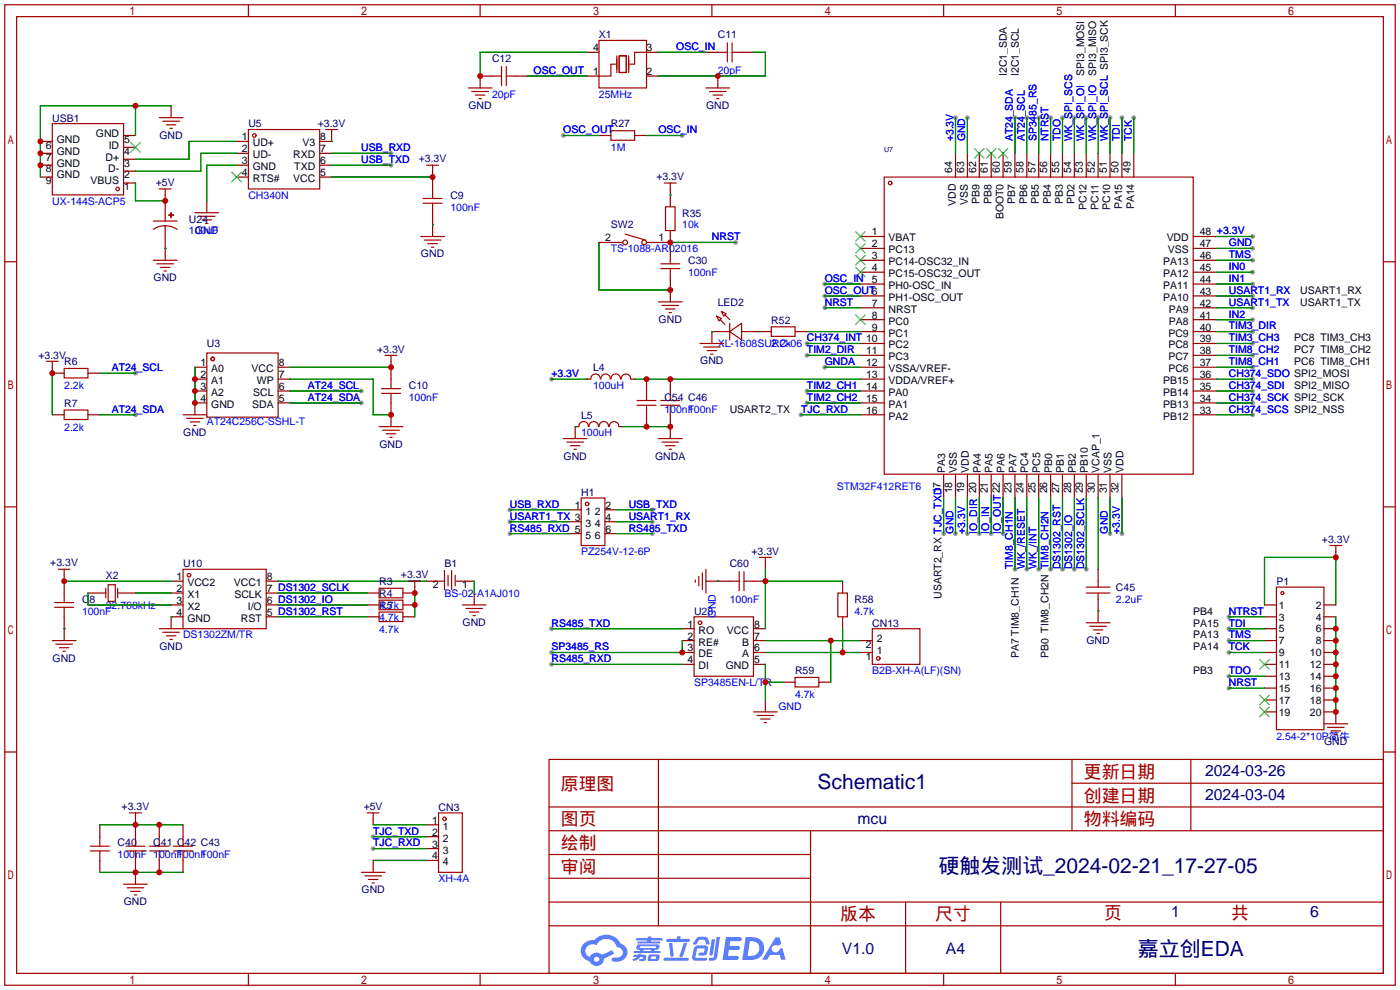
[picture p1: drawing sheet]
<svg xmlns="http://www.w3.org/2000/svg" width="299mm" height="212mm" viewBox="0 0 299 212" stroke-linecap="round" stroke-linejoin="round" font-family="sans-serif">
<g fill="#999">
<circle cx="83.6" cy="32.8" r=".51"/>
<circle cx="83.6" cy="35.3" r=".51"/>
<circle cx="77.2" cy="83.6" r=".51"/>
<circle cx="77.2" cy="86.1" r=".51"/>
<circle cx="29" cy="79.8" r=".51"/>
<circle cx="29" cy="88.6" r=".51"/>
<circle cx="120.4" cy="29" r=".51"/>
<circle cx="145.8" cy="29" r=".51"/>
<circle cx="176.3" cy="60.7" r=".51"/>
<circle cx="176.3" cy="63.2" r=".51"/>
<circle cx="157.2" cy="51.8" r=".51"/>
<circle cx="176.3" cy="65.8" r=".51"/>
<circle cx="267.7" cy="63.2" r=".51"/>
<circle cx="267.7" cy="65.8" r=".51"/>
<circle cx="219.5" cy="25.1" r=".51"/>
<circle cx="216.9" cy="25.1" r=".51"/>
<circle cx="79.8" cy="178.8" r=".51"/>
<circle cx="79.8" cy="181.4" r=".51"/>
<circle cx="211.8" cy="114" r=".51"/>
<circle cx="214.4" cy="114" r=".51"/>
<circle cx="209.3" cy="114" r=".51"/>
<circle cx="171.2" cy="88.6" r=".51"/>
<circle cx="201.7" cy="114" r=".51"/>
<circle cx="267.7" cy="81" r=".51"/>
<circle cx="267.7" cy="83.6" r=".51"/>
<circle cx="267.7" cy="86.1" r=".51"/>
<circle cx="267.7" cy="88.6" r=".51"/>
<circle cx="267.7" cy="78.5" r=".51"/>
<circle cx="239.8" cy="25.1" r=".51"/>
<circle cx="224.5" cy="25.1" r=".51"/>
<circle cx="227.1" cy="25.1" r=".51"/>
<circle cx="262.6" cy="131.8" r=".51"/>
<circle cx="262.6" cy="134.4" r=".51"/>
<circle cx="262.6" cy="136.9" r=".51"/>
<circle cx="262.6" cy="139.4" r=".51"/>
<circle cx="262.6" cy="144.5" r=".51"/>
<circle cx="262.6" cy="147.1" r=".51"/>
<circle cx="267.7" cy="55.6" r=".51"/>
<circle cx="242.3" cy="25.1" r=".51"/>
<circle cx="237.2" cy="25.1" r=".51"/>
<circle cx="234.7" cy="25.1" r=".51"/>
<circle cx="232.2" cy="25.1" r=".51"/>
<circle cx="229.6" cy="25.1" r=".51"/>
<circle cx="232.2" cy="121.7" r=".51"/>
<circle cx="229.6" cy="121.7" r=".51"/>
<circle cx="227.1" cy="121.7" r=".51"/>
<circle cx="222" cy="121.7" r=".51"/>
<circle cx="224.5" cy="121.7" r=".51"/>
<circle cx="176.3" cy="78.5" r=".51"/>
<circle cx="206.8" cy="114" r=".51"/>
<circle cx="204.2" cy="114" r=".51"/>
<circle cx="239.8" cy="114" r=".51"/>
<circle cx="237.2" cy="114" r=".51"/>
<circle cx="267.7" cy="50.5" r=".51"/>
<circle cx="267.7" cy="53.1" r=".51"/>
<circle cx="204.2" cy="25.1" r=".51"/>
<circle cx="206.8" cy="25.1" r=".51"/>
<circle cx="117.9" cy="81" r=".51"/>
<circle cx="172.5" cy="83.6" r=".51"/>
<circle cx="172.5" cy="86.1" r=".51"/>
<circle cx="216.9" cy="121.7" r=".51"/>
<circle cx="172.5" cy="75.9" r=".51"/>
<circle cx="267.7" cy="75.9" r=".51"/>
<circle cx="219.5" cy="121.7" r=".51"/>
<circle cx="267.7" cy="73.4" r=".51"/>
<circle cx="172.5" cy="73.4" r=".51"/>
<circle cx="267.7" cy="70.9" r=".51"/>
<circle cx="267.7" cy="58.2" r=".51"/>
<circle cx="267.7" cy="60.7" r=".51"/>
<circle cx="267.7" cy="68.3" r=".51"/>
<circle cx="117.9" cy="139.4" r=".51"/>
<circle cx="117.9" cy="134.4" r=".51"/>
<circle cx="117.9" cy="142" r=".51"/>
<circle cx="139.4" cy="109" r=".51"/>
<circle cx="139.4" cy="114" r=".51"/>
<circle cx="109" cy="114" r=".51"/>
<circle cx="109" cy="109" r=".51"/>
<circle cx="139.4" cy="111.5" r=".51"/>
<circle cx="109" cy="111.5" r=".51"/>
<circle cx="222" cy="25.1" r=".51"/>
</g>
<g fill="none" stroke="#a10000" stroke-width=".25">
<path d="M1 1h297.2v209.6h-297.2zM3.6 3.6h292.1v204.4h-292.1zM53.1 1v2.6M102.6 1v2.6M152.1 1v2.6M201.7 1v2.6M251.2 1v2.6M1 55.9h2.6M295.7 55.9h2.5M1 108.3h2.6M295.7 108.3h2.5M1 160.7h2.6"/>
<path d="M117.3 162.3h178.4v45.7h-178.4zM117.3 177.5h178.4M117.3 172.5h178.4M140.7 162.3v35.6M173.2 177.5v30.5M229.1 162.3v15.2M229.1 167.4h66.6M254.5 162.3v15.2M295.7 160.7h2.5M117.3 182.6h55.9M117.3 197.9h178.4M117.3 192.8h178.4"/>
<path d="M117.3 187.7h55.9M193.5 192.8v15.2M213.9 192.8v15.2M53.1 208v2.6M102.6 208v2.6M152.1 208v2.6M201.7 208v2.6M251.2 208v2.6"/>
</g>
<g fill="#5487ff">
<path d="M155.2 200.3h2.6a.48 .48 0 0 1 .7 .4 .48 .48 0 0 1-.6 .4h-1.8l-.2 1.1h1.9a.43 .43 0 0 1 .4 .4 .43 .43 0 0 1-.5 .4h-1.9l-.2 1.3h1.7a.45 .45 0 0 1 .5 .2 .45 .45 0 0 1-.1 .6h-3.3z"/>
<path d="M165.7 200.3h.9l.4 1.5-.8 .3a.84 .84 0 0 0-1.2 .3 .84 .84 0 0 0 .4 1.1 .84 .84 0 0 0 1.1-.4l.1-.2 .6-.3 .7 2.5h-1l-.2-1h-2.1l-.6 1h-1.1z"/>
<path d="M152.1 200.8h.7l-.5 3.1a.36 .36 0 0 1-.3 .3 .36 .36 0 0 1-.4-.3z"/>
<path d="M153.2 200.2h.7l-.6 4.3a1.13 1.13 0 0 1-1.8 .6l.2-.4h.7l.2-.2z"/>
<path d="M148.9 200.6l.6-.4h1a.77 .77 0 0 1 .9 .5l.3 1-.2 .2h-.5l-.3-.9-.2-.2-1 .1-.7 1-.6-.1-.1-.2z"/>
<path d="M148.4 202.4l.6-.3h1.7a.81 .81 0 0 1 .7 .5 .81 .81 0 0 1-.2 .8 .81 .81 0 0 1-.9 .8h-.7a.32 .32 0 0 1-.3-.3 .32 .32 0 0 1 .4-.3h.7l.2-.9-1.6 .1-.4 1.8 2.2 .1a.32 .32 0 0 1 .3 .4 .32 .32 0 0 1-.4 .2h-2.2l-.5-.3-.1-.5z"/>
<path d="M141.9 204.7h5a.33 .33 0 0 1 .3 .3 .33 .33 0 0 1-.3 .3h-4.9l-.2-.1z"/>
<path d="M146.1 201.5h.8l-.7 2a.98 .98 0 0 1-.7 1.1l-.3-.3z"/>
<path d="M143 201.6h.7l.3 2.5a.34 .34 0 0 1-.3 .4 .34 .34 0 0 1-.4-.3z"/>
<path d="M142.5 200.7h2.1l.3-.6h.6l-.1 .6h1.7a.32 .32 0 0 1 .4 .3 .32 .32 0 0 1-.4 .3h-4.5l-.2-.2z"/>
<path d="M135.5 204.1h.9l.1-.3h.6v.3h.8a.82 .82 0 0 1-.5 1.3h-.8v-.4l.7-.1 .1-.3a.68 .68 0 0 0-1 .4l-1.1 .4-.1-.4 .9-.5h-.7z"/>
<path d="M136 200.5h2.4l.1-.3h.7v.3h2.2l.2 .3-.2 .2h-2.3v.2h1.8l.2 .3-.2 .1h-4.5l-.1-.4h2l.1-.2h-2.3l-.1-.2z"/>
<path d="M159.4 200.3l-.8 4.9h1.7a2.5 2.5 0 0 0 3-2.5 2.5 2.5 0 0 0-3.1-2.4zM160.3 201.1a1.61 1.61 0 0 1 2 1.5 1.61 1.61 0 0 1-1.8 1.7h-.7z"/>
<path d="M136.2 202a.55 .55 0 0 0-.2 .8 .55 .55 0 0 0 .7 .2l.1 .3h-1.3v.3l5.4 .1 .3-.2-.2-.2h-1.2l.2-.3a.7 .7 0 0 0 .8-.3 .7 .7 0 0 0 0-.8l-4.2-.1zM136.8 202.3l3.3-.1 .1 .1-.2 .3h-3.2zM137.5 203h1.7l-.2 .3h-1.4z"/>
<path d="M138.6 204.2a1.05 1.05 0 0 0 0 1.2 2.91 2.91 0 0 0 2.2-.2 .98 .98 0 0 0 0-1.2h-1.6zM139.2 204.5l.9-.1 .1 .4-.2 .2-.8-.1z"/>
<path d="M124.9 201.6a2.23 2.23 0 0 0-.7 2.3 2.23 2.23 0 0 0 1.8 1.6 1.58 1.58 0 0 0 1.8 .9 1.58 1.58 0 0 0 1.3-1.5l2.2-1.1-.5-.7-2.1 1a1.65 1.65 0 0 0-2.7 .4 1.45 1.45 0 0 1-.8-1.9 1.45 1.45 0 0 1 2-.7l.3 .1a2.3 2.3 0 0 1 2.3-1.3 2.3 2.3 0 0 1 2 1.7 1.12 1.12 0 0 1 1.3 1 1.12 1.12 0 0 1-1.1 1.2h-.7a.45 .45 0 0 0-.6 .4 .45 .45 0 0 0 .5 .5 2.21 2.21 0 0 0 2.2-.5 2.21 2.21 0 0 0 .5-2.3 2.13 2.13 0 0 0-1.3-1.1 3.3 3.3 0 0 0-5.6-.7l-1.1 .1zM127 205a.57 .57 0 0 1 1.1 0 .57 .57 0 0 1-1.1 0z"/>
</g>
<g fill="none" stroke="#a10000" stroke-width=".25">
<path d="M100.1 18.8h5.1M100.8 19.6h3.6M105.2 16.3h2M107.2 14.2v4.1M108.2 16.3h2M108.2 14.2v4.1M128 8.6h10.2v10.2h-10.2zM131.6 13.7h-1v2.6h-2.6M131.8 11.9v3.6M132.3 11.9h1.6v3.6h-1.6zM134.4 11.9v3.6M138.2 11.2h-2.6v2.5h-1"/>
<path d="M150.9 18.8h5.1M151.6 19.6h3.6M153.4 11.2h2M155.4 9.1v4.1M156.5 11.2h2M156.5 9.1v4.1M11.2 26.4h15.2v15.3h-15.2zM34 25.1h5.1M34.8 25.9h3.6M35.6 26.7h2M36.3 27.4h.5M53.1 27.7h15.2v12.7h-15.2z"/>
<path d="M69.6 27.7h2.5M70.9 27.7v1.3M91.2 35.3h2.5M92.5 35.3v1.3M101.6 20.3h2M102.4 21.1h.5M130.6 27.9h5v2.1h-5zM142 39.1h2.5M143.3 39.1v1.3M152.4 20.3h2M153.2 21.1h.5M189 37.8h66v63.5h-66z"/>
<path d="M32.8 49a4.6 4.6 0 0 1 5 0M32.8 55.6h5M32.8 47.2h5M33.5 56.4h3.6M34 40.4h2.6M34.3 57.2h2M35.1 57.9h.5M35.3 40.4v1.3M36.1 46h1zM36.6 45.5v1zM41.7 45.5h5M42.4 46.2h3.6"/>
<path d="M43.2 47h2M43.9 47.8h.5M89.9 50.5h5.1M90.4 42.4h4.1M90.4 43.4h4.1M90.7 51.3h3.5M91.4 52.1h2.1M92.2 52.8h.5M92.5 40.4v2M92.5 43.4v2.1M130.6 51.8h2.5M133.6 50l4.3 1.3"/>
<path d="M138.2 51.8h2.5M141.2 56.4h4.1M141.2 57.4h4.1M142.2 44.2h2.1v5.1h-2.1zM143.3 54.4v2M143.3 57.4v2M9.9 77.2h2.5M11.2 77.2v1.3M13.7 78.7h5.1v2.1h-5.1zM44.2 75.4h15.2v13.8h-15.2zM82.3 75.9h2.5M83.6 75.9v1.3"/>
<path d="M140.7 64.5h5.1M141.5 65.3h3.5M142.2 66h2.1M143 66.8h.5M149.6 73.4h5.1M150.4 74.2h3.5M151.1 74.9h2.1M151.9 75.7h.5M153.2 67.6l1 .5-.5 .5zM153.9 68.3l1 1M154.2 66.5l1 .6-.5 .5zM154.7 70.9h1.3"/>
<path d="M154.9 67.3l1.1 1M156 70.9l2.5-1.8v3.5zM156 69.1v3.5M158.5 70.9h1.3M164.8 69.8h5.1v2.1h-5.1zM13.7 87.6h5.1v2.1h-5.1zM39.1 88.6h5.1M39.9 89.4h3.5M40.6 90.2h2.1M41.4 90.9h.5M81 91.2h5.1M81.5 83.1h4.1"/>
<path d="M81.5 84.1h4.1M81.8 91.9h3.5M82.5 92.7h2.1M83.3 93.5h.5M83.6 81v2.1M83.6 84.1v2M120.4 93.7h5.1M121.2 94.5h3.5M121.9 95.2h2.1M122.7 96h.5M123.7 91.2a1.01 1.01 0 0 1 1-1.1 1.01 1.01 0 0 1 1.1 1.1M125.9 91.2a1.01 1.01 0 0 1 1-1.1 1.01 1.01 0 0 1 1 1.1"/>
<path d="M126.3 81a1.01 1.01 0 0 1 1-1.1 1.01 1.01 0 0 1 1 1.1M128 91.2a1.01 1.01 0 0 1 1-1.1 1.01 1.01 0 0 1 1.1 1.1M128.4 81a1.01 1.01 0 0 1 1-1.1 1.01 1.01 0 0 1 1 1.1M130.2 91.2a1.01 1.01 0 0 1 1-1.1 1.01 1.01 0 0 1 1.1 1.1M130.6 81a1.01 1.01 0 0 1 1-1.1 1.01 1.01 0 0 1 1 1.1M132.8 81a1.01 1.01 0 0 1 1-1.1 1.01 1.01 0 0 1 1 1.1M136.1 86.6h4.1M136.1 85.6h4.1M138.2 83.6v2M138.2 86.6v2M140.7 93.7h5.1M141.2 86.6h4.1"/>
<path d="M141.2 85.6h4.1M141.5 94.5h3.5M142.2 95.2h2.1M143 96h.5M143.3 83.6v2M143.3 86.6v2M124.2 106.4h5.1v10.2h-5.1zM162.3 119.1h2.5M163.6 119.1v1.3M284.2 116.6h2.6M285.5 116.6v1.3M11.2 136.9h5.1"/>
<path d="M11.7 128.8h4M11.7 129.8h4M11.9 137.7h3.6M12.4 121.7h2.6M12.7 138.4h2M13.5 139.2h.5M13.7 121.7v1.2M13.7 126.7v2.1M13.7 129.8v2M22.6 125.7v2.1M23.1 125h1.5v3.5h-1.5zM25.1 125.7v2.1"/>
<path d="M34 134.4h5.1M34.8 135.1h3.6M35.6 135.9h2M36.3 136.7h.5M39.1 121.7h17.8v12.7h-17.8zM81 125.7h5.1v2.1h-5.1zM81 128.3h5.1v2h-5.1zM81 130.8h5.1v2h-5.1zM87.4 124.2h2.5M88.6 124.2v1.3M95 121.9v4.1M95.8 122.9v2.3"/>
<path d="M96.5 121.9v4.1M97.3 122.9v2.3M98.8 129.3h5.1M99.6 130h3.5M100.3 130.8h2.1M101.1 131.6h.5M148.3 131.8h12.7v12.7h-12.7zM148.6 124v.5M149.4 123.2v2M150.1 122.4v3.6M150.9 121.7v5M156 124.2h2"/>
<path d="M158 122.2v4M159 124.2h2M159 122.2v4M179.1 126.7h2v5.1h-2zM186.4 134.4h10.2v7.6h-10.2zM232.2 133.1h5M232.2 126.7h5M232.2 125.5h5M232.9 133.9h3.6M233.7 134.6h2M234.4 135.4h.5M234.7 124.2v1.3"/>
<path d="M234.7 126.7v1.3M272.8 125.5h10.2v30.5h-10.2zM161 152.1h5.1M161.8 152.9h3.6M162.6 153.7h2M163.3 154.4h.5M169.9 144.8h5.1v2h-5.1zM283 154.7h5M283.7 155.4h3.6M284.5 156.2h2M285.2 157h.6M21.3 178.8v2"/>
<path d="M27.7 173.7h2.5M29 173.7v1.3M29 178.8v2M34 178.8v2M39.1 178.8v2M78.5 173.7h2.5M79.8 173.7v1.3M93.7 173.7h5.1v12.7h-5.1zM19.3 181.9h4.1M19.3 180.8h4.1M21.3 181.9v2M26.4 189h5.1"/>
<path d="M26.9 181.9h4.1M26.9 180.8h4.1M27.2 189.7h3.5M27.9 190.5h2.1M28.7 191.3h.5M29 181.9v2M32 181.9h4.1M32 180.8h4.1M34 181.9v2M37.1 181.9h4M37.1 180.8h4M39.1 181.9v2"/>
<path d="M77.2 186.4h5.1M78 187.2h3.5M78.7 188h2.1M79.5 188.7h.5"/>
<circle cx="54.4" cy="29" r=".38"/>
<circle cx="190.2" cy="39.1" r=".38"/>
<circle cx="25.1" cy="40.4" r=".38"/>
<circle cx="133.6" cy="51.8" r=".51"/>
<circle cx="137.7" cy="51.8" r=".51"/>
<circle cx="45.5" cy="76.7" r=".38"/>
<circle cx="125.5" cy="107.7" r=".38"/>
<circle cx="40.4" cy="122.9" r=".38"/>
<circle cx="149.6" cy="133.1" r=".38"/>
<circle cx="274.1" cy="126.7" r=".32"/>
<circle cx="187.7" cy="140.7" r=".38"/>
<circle cx="95" cy="175" r=".38"/>
</g>
<g fill="none" stroke="#870000" stroke-width=".25">
<path d="M105.2 16.3h-2.6v2.5M110.2 16.3h2.6M125.5 11.2h2.5M125.5 16.3h2.5M138.2 11.2h2.5M138.2 16.3h2.5M150.9 11.2h2.5M153.4 16.3v2.5M158.5 11.2h2.5M8.6 37.8h2.6M8.6 35.3h2.6M8.6 32.8h2.6"/>
<path d="M8.6 30.2h2.6M26.4 29h2.6M26.4 31.5h2.6M26.4 34h2.6M26.4 36.6h2.6M26.4 39.1h2.6M36.6 22.6v2.5M50.5 37.8h2.6M50.5 35.3h2.6M50.5 32.8h2.6M50.5 30.2h2.6M68.3 37.8h2.6"/>
<path d="M68.3 35.3h2.6M68.3 32.8h2.6M70.9 29v1.2h-2.6M92.5 36.6v3.8M128 29h2.6M135.6 29h2.6M204.2 32.8v5M206.8 32.8v5M209.3 32.8v5M211.8 32.8v5M214.4 32.8v5M216.9 32.8v5"/>
<path d="M219.5 32.8v5M222 32.8v5M224.5 32.8v5M227.1 32.8v5M229.6 32.8v5M232.2 32.8v5M234.7 32.8v5M237.2 32.8v5M239.8 32.8v5M242.3 32.8v5M35.3 41.7v5.5M35.3 48.3v7.3"/>
<path d="M44.2 42.9v2.6M92.5 45.5v5M128 51.8h2.6M140.7 51.8h2.6M143.3 40.4v3.8M143.3 49.3v5.1M143.3 59.4v5.1M183.9 50.5h5.1M183.9 53.1h5.1M183.9 55.6h5.1M183.9 58.2h5.1M255 50.5h5.1"/>
<path d="M255 53.1h5.1M255 55.6h5.1M255 58.2h5.1M11.2 78.5v1.3h2.5M18.8 79.8h2.5M41.7 78.5h2.5M59.4 78.5h2.6M83.6 77.2v3.8M154.7 70.9h-2.6v2.5M159.8 70.9h5M169.9 70.9h2.6M183.9 78.5h5.1"/>
<path d="M183.9 60.7h5.1M183.9 63.2h5.1M183.9 65.8h5.1M183.9 68.3h5.1M183.9 70.9h5.1M183.9 73.4h5.1M183.9 75.9h5.1M255 78.5h5.1M255 60.7h5.1M255 63.2h5.1M255 65.8h5.1M255 68.3h5.1"/>
<path d="M255 70.9h5.1M255 73.4h5.1M255 75.9h5.1M11.2 88.6h2.5M18.8 88.6h2.5M41.7 81h2.5M41.7 83.6h2.5M44.2 86.1h-2.5v2.5M59.4 81h2.6M59.4 83.6h2.6M59.4 86.1h2.6M83.6 86.1v5.1"/>
<path d="M123.7 91.2h-.8v2.5M125.5 81h.7M132.3 91.2h.8M134.9 81h.7M138.2 81v2.6M138.2 88.6v2.6M143.3 81v2.6M143.3 88.6v5.1M183.9 81h5.1M183.9 83.6h5.1M183.9 86.1h5.1M183.9 88.6h5.1"/>
<path d="M255 81h5.1M255 83.6h5.1M255 86.1h5.1M255 88.6h5.1M121.7 109h2.5M121.7 114h2.5M121.7 111.5h2.5M129.3 109h2.5M129.3 114h2.5M129.3 111.5h2.5M201.7 101.3v5.1M204.2 101.3v5.1"/>
<path d="M206.8 101.3v5.1M209.3 101.3v5.1M211.8 101.3v5.1M214.4 101.3v5.1M216.9 101.3v5.1M219.5 101.3v5.1M222 101.3v5.1M224.5 101.3v5.1M227.1 101.3v5.1M229.6 101.3v5.1M232.2 101.3v5.1M234.7 101.3v5.1"/>
<path d="M237.2 101.3v5.1M239.8 101.3v5.1M285.5 117.9v1.2M13.7 122.9v3.8M13.7 131.8v5.1M18.8 126.7h3.8M25.1 126.7h3.9M36.6 124.2h2.5M36.6 126.7h2.5M36.6 129.3h2.5M39.1 131.8h-2.5v2.6M56.9 124.2h2.5"/>
<path d="M56.9 126.7h2.5M56.9 129.3h2.5M56.9 131.8h2.5M78.5 126.7h2.5M78.5 129.3h2.5M78.5 131.8h2.5M86.1 129.3h2.5M86.1 131.8h2.5M88.6 125.5v1.2h-2.5M91.2 124.2h3.8M97.5 124.2h3.8M101.3 126.7v2.6"/>
<path d="M145.8 134.4h2.5M145.8 136.9h2.5M145.8 139.4h2.5M150.9 124.2h5.1M161 124.2h2.6M161 134.4h2.6M161 136.9h2.6M161 139.4h2.6M163.6 120.4v1.3M180.1 124.2v2.5M180.1 131.8v2.6M183.9 136.9h2.5"/>
<path d="M183.9 139.4h2.5M234.7 121.7v2.5M234.7 128v5.1M270.3 129.3h2.5M270.3 131.8h2.5M270.3 134.4h2.5M270.3 136.9h2.5M270.3 139.4h2.5M283 129.3h2.5M283 131.8h2.5M283 134.4h2.5M283 136.9h2.5"/>
<path d="M283 139.4h2.5M145.8 142h2.5M161 142h2.6M163.6 149.6v2.5M167.4 145.8h2.5M175 145.8h2.5M270.3 142h2.5M270.3 144.5h2.5M270.3 147.1h2.5M270.3 149.6h2.5M270.3 152.1h2.5M283 142h2.5"/>
<path d="M283 144.5h2.5M283 147.1h2.5M283 149.6h2.5M283 152.1h2.5v2.6M21.3 176.3v2.5M29 175v3.8M34 176.3v2.5M39.1 176.3v2.5M79.8 175v1.3M91.2 176.3h2.5M91.2 178.8h2.5M21.3 183.9v2.5"/>
<path d="M29 183.9v5.1M34 183.9v2.5M39.1 183.9v2.5M79.8 183.9v2.5M91.2 181.4h2.5M91.2 183.9h2.5"/>
</g>
<g fill="none" stroke="#3c3" stroke-width=".25">
<path d="M27.9 30.5l2.1 2M30 30.5l-2.1 2M49.5 36.8l2.1 2.1M51.6 36.8l-2.1 2.1M208.3 31.8l2 2M210.3 31.8l-2 2M210.8 31.8l2.1 2M212.9 31.8l-2.1 2M213.4 31.8l2 2M215.4 31.8l-2 2M182.9 49.5l2 2.1M182.9 52.1l2 2"/>
<path d="M182.9 54.6l2 2M182.9 57.2l2 2M184.9 49.5l-2 2.1M184.9 52.1l-2 2M184.9 54.6l-2 2M184.9 57.2l-2 2M182.9 67.3l2 2M184.9 67.3l-2 2M269.2 141l2.1 2M269.2 148.6l2.1 2M269.2 151.1l2.1 2.1M271.3 141l-2.1 2"/>
<path d="M271.3 148.6l-2.1 2M271.3 151.1l-2.1 2.1"/>
</g>
<g fill="none" stroke="#008700" stroke-width=".25">
<path d="M112.8 16.3h12.7M125.5 11.2h-22.9v5.1M140.7 11.2h10.2M161 11.2h2.6v5.1h-22.9M29 22.6v6.4M29 39.1v3.8h6.3M36.6 22.6h-28v15.2M50.5 32.8h-7.6v3.8h-13.9M50.5 30.2h-10.1v3.8h-11.4M50.5 35.3h-6.3v7.6M70.9 30.2h.1M70.9 32.8h12.7"/>
<path d="M70.9 35.3h12.7M70.9 37.8h21.6M120.4 29h7.6M138.2 29h7.6M204.2 25.1v7.7M206.8 25.1v7.7M216.9 25.1v7.7M219.5 25.1v7.7M222 25.1v7.7M224.5 25.1v7.7M227.1 25.1v7.7M229.6 25.1v7.7"/>
<path d="M232.2 25.1v7.7M234.7 25.1v7.7M237.2 25.1v7.7M239.8 25.1v7.7M242.3 25.1v7.7M35.3 53.1h.1M92.5 48h.1M128 51.8v10.2h15.3M143.3 41.7h.1M143.3 51.8h13.9M260.1 55.6h7.6M260.1 50.5h7.6"/>
<path d="M260.1 53.1h7.6M260.1 58.2h7.6M11.2 79.8v8.8M21.3 79.8h7.7M41.7 78.5v7.6M62 78.5h21.6M152.1 70.9h.1M162.3 70.9h.1M172.5 75.9h11.4M172.5 73.4h11.4M172.5 70.9h11.4M176.3 78.5h7.6"/>
<path d="M176.3 60.7h7.6M176.3 63.2h7.6M176.3 65.8h7.6M260.1 78.5h7.6M260.1 60.7h7.6M260.1 63.2h7.6M260.1 65.8h7.6M260.1 75.9h7.6M260.1 73.4h7.6M260.1 70.9h7.6M260.1 68.3h7.6M21.3 88.6h7.7"/>
<path d="M62 81h17.8v7.6h3.8M62 83.6h15.2M62 86.1h15.2M117.9 81h7.6M122.9 91.2h.1M133.1 91.2h10.2M135.6 81h48.3M171.2 88.6h12.7M172.5 83.6h11.4M172.5 86.1h11.4M260.1 88.6h7.6M260.1 81h7.6"/>
<path d="M260.1 83.6h7.6M260.1 86.1h7.6M109 109h12.7M109 114h12.7M109 111.5h12.7M131.8 109h7.6M131.8 114h7.6M131.8 111.5h7.6M201.7 106.4v7.6M204.2 106.4v7.6M206.8 106.4v7.6M209.3 106.4v7.6"/>
<path d="M211.8 106.4v7.6M214.4 106.4v7.6M216.9 106.4v15.3M219.5 106.4v15.3M222 106.4v15.3M224.5 106.4v15.3M227.1 106.4v15.3M229.6 106.4v15.3M232.2 106.4v15.3M234.7 106.4v15.3M237.2 106.4v7.6M239.8 106.4v7.6"/>
<path d="M13.7 134.4h.1M13.7 124.2h22.9M18.8 126.7v2.6h17.8M29 126.7h7.6M36.6 131.8h.1M59.4 124.2h31.8M59.4 126.7h19.1M59.4 131.8h19.1M59.4 129.3h19.1M88.6 126.7v5.1M101.3 124.2v2.5M117.9 134.4h27.9"/>
<path d="M145.8 136.9v2.5h-27.9M153.4 124.2h.1M163.6 124.2h16.5M163.6 121.7v12.7M163.6 136.9h20.3M163.6 139.4h20.3M177.5 136.9v8.9M180.1 134.4v5M234.7 130.6h.1M262.6 131.8h7.7M262.6 134.4h7.7M262.6 136.9h7.7"/>
<path d="M262.6 139.4h7.7M270.3 129.3v-10.2h15.2v10.2M285.5 131.8v20.3M117.9 142h27.9M163.6 142v7.6M163.6 145.8h3.8M262.6 144.5h7.7M262.6 147.1h7.7M21.3 176.3h17.8M79.8 176.3h11.4M79.8 178.8h11.4M21.3 186.4h17.8"/>
<path d="M79.8 181.4h11.4M79.8 183.9h11.4"/>
</g>
<g fill="#c00">
<circle cx="13.7" cy="124.2" r=".63"/>
<circle cx="88.6" cy="129.3" r=".63"/>
<circle cx="88.6" cy="126.7" r=".63"/>
<circle cx="92.5" cy="37.8" r=".63"/>
<circle cx="29" cy="22.6" r=".63"/>
<circle cx="8.6" cy="30.2" r=".63"/>
<circle cx="8.6" cy="32.8" r=".63"/>
<circle cx="8.6" cy="35.3" r=".63"/>
<circle cx="35.3" cy="42.9" r=".63"/>
<circle cx="41.7" cy="81" r=".63"/>
<circle cx="41.7" cy="83.6" r=".63"/>
<circle cx="41.7" cy="86.1" r=".63"/>
<circle cx="83.6" cy="78.5" r=".63"/>
<circle cx="83.6" cy="88.6" r=".63"/>
<circle cx="11.2" cy="79.8" r=".63"/>
<circle cx="153.4" cy="16.3" r=".63"/>
<circle cx="102.6" cy="16.3" r=".63"/>
<circle cx="143.3" cy="62" r=".63"/>
<circle cx="143.3" cy="51.8" r=".63"/>
<circle cx="285.5" cy="134.4" r=".63"/>
<circle cx="285.5" cy="136.9" r=".63"/>
<circle cx="285.5" cy="139.4" r=".63"/>
<circle cx="285.5" cy="142" r=".63"/>
<circle cx="285.5" cy="144.5" r=".63"/>
<circle cx="285.5" cy="147.1" r=".63"/>
<circle cx="285.5" cy="149.6" r=".63"/>
<circle cx="285.5" cy="152.1" r=".63"/>
<circle cx="285.5" cy="119.1" r=".63"/>
<circle cx="138.2" cy="81" r=".63"/>
<circle cx="143.3" cy="81" r=".63"/>
<circle cx="34" cy="176.3" r=".63"/>
<circle cx="29" cy="176.3" r=".63"/>
<circle cx="34" cy="186.4" r=".63"/>
<circle cx="29" cy="186.4" r=".63"/>
<circle cx="138.2" cy="91.2" r=".63"/>
<circle cx="143.3" cy="91.2" r=".63"/>
<circle cx="163.6" cy="124.2" r=".63"/>
<circle cx="163.6" cy="145.8" r=".63"/>
<circle cx="145.8" cy="139.4" r=".63"/>
<circle cx="177.5" cy="136.9" r=".63"/>
<circle cx="180.1" cy="139.4" r=".63"/>
</g>
<g font-size="4.5" fill="#000080">
<text x="174.7" y="168.7">Schematic1</text>
<text x="200.6" y="186.5">硬触发测试_2024-02-21_17-27-05</text>
<text x="243.2" y="204.3">嘉立创EDA</text>
</g>
<g font-size="3.8" fill="#a00000">
<text x="231.6" y="166.2">更新日期</text>
<text x="119.9" y="168.8">原理图</text>
<text x="231.6" y="171.3">创建日期</text>
<text x="119.9" y="176.4">图页</text>
<text x="231.6" y="176.4">物料编码</text>
<text x="119.9" y="181.5">绘制</text>
<text x="119.9" y="186.6">审阅</text>
<text x="179.6" y="196.7">版本</text>
<text x="199.9" y="196.7">尺寸</text>
<text x="236" y="196.5">页</text>
<text x="263.1" y="196.5">共</text>
</g>
<g font-size="3.4" fill="#000080">
<text x="257.6" y="165.9">2024-03-26</text>
<text x="257.6" y="170.9">2024-03-04</text>
<text x="183.3" y="176">mcu</text>
<text x="250.3" y="196.1">1</text>
<text x="280" y="196.1">6</text>
<text x="179.9" y="204">V1.0</text>
<text x="202.2" y="204">A4</text>
</g>
<g font-size="2.2">
<text x="126.8" y="11">4</text>
<text x="138.2" y="11">3</text>
<text x="126.8" y="16">1</text>
<text x="138.2" y="16">2</text>
<text x="215.2" y="16.3" transform="rotate(-90 215.2 16.3)">I2C1_SDA</text>
<text x="217.7" y="16.3" transform="rotate(-90 217.7 16.3)">I2C1_SCL</text>
<text x="231.7" y="16.3" transform="rotate(-90 231.7 16.3)">SPI3_MOSI</text>
<text x="234.2" y="16.3" transform="rotate(-90 234.2 16.3)">SPI3_MISO</text>
<text x="20.5" y="29.2">GND</text>
<text x="9.8" y="34.3">7</text>
<text x="9.8" y="31.8">6</text>
<text x="12.1" y="35.6">GND</text>
<text x="12.1" y="33.1">GND</text>
<text x="12.1" y="30.5">GND</text>
<text x="22.5" y="34.3">D+</text>
<text x="23.2" y="31.8">ID</text>
<text x="26.5" y="30.5">5</text>
<text x="26.5" y="33.1">4</text>
<text x="26.5" y="35.6">3</text>
<text x="51.7" y="35.1">3</text>
<text x="51.7" y="32.6">2</text>
<text x="51.7" y="30">1</text>
<text x="54" y="33.8">UD-</text>
<text x="54" y="31.3">UD+</text>
<text x="62.7" y="33.8">RXD</text>
<text x="64.6" y="31.3">V3</text>
<text x="68.5" y="30">8</text>
<text x="68.5" y="32.6">7</text>
<text x="68.5" y="35.1">6</text>
<text x="9.8" y="39.4">9</text>
<text x="9.8" y="36.9">8</text>
<text x="12.1" y="38.1">GND</text>
<text x="19.4" y="39.4">VBUS</text>
<text x="23.1" y="36.9">D-</text>
<text x="26.5" y="38.1">2</text>
<text x="26.5" y="40.7">1</text>
<text x="51.7" y="37.6">4</text>
<text x="54" y="38.9">RTS#</text>
<text x="54" y="36.4">GND</text>
<text x="62.7" y="38.9">VCC</text>
<text x="62.9" y="36.4">TXD</text>
<text x="68.5" y="37.6">5</text>
<text x="203.5" y="36.9" transform="rotate(-90 203.5 36.9)">64</text>
<text x="206.1" y="36.9" transform="rotate(-90 206.1 36.9)">63</text>
<text x="208.6" y="36.9" transform="rotate(-90 208.6 36.9)">62</text>
<text x="211.1" y="36.9" transform="rotate(-90 211.1 36.9)">61</text>
<text x="213.7" y="36.9" transform="rotate(-90 213.7 36.9)">60</text>
<text x="216.2" y="36.9" transform="rotate(-90 216.2 36.9)">59</text>
<text x="218.8" y="36.9" transform="rotate(-90 218.8 36.9)">58</text>
<text x="221.3" y="36.9" transform="rotate(-90 221.3 36.9)">57</text>
<text x="223.8" y="36.9" transform="rotate(-90 223.8 36.9)">56</text>
<text x="226.4" y="36.9" transform="rotate(-90 226.4 36.9)">55</text>
<text x="228.9" y="36.9" transform="rotate(-90 228.9 36.9)">54</text>
<text x="231.5" y="36.9" transform="rotate(-90 231.5 36.9)">53</text>
<text x="234" y="36.9" transform="rotate(-90 234 36.9)">52</text>
<text x="236.5" y="36.9" transform="rotate(-90 236.5 36.9)">51</text>
<text x="239.1" y="36.9" transform="rotate(-90 239.1 36.9)">50</text>
<text x="241.6" y="36.9" transform="rotate(-90 241.6 36.9)">49</text>
<text x="204.3" y="44" transform="rotate(-90 204.3 44)">VDD</text>
<text x="206.8" y="43.8" transform="rotate(-90 206.8 43.8)">VSS</text>
<text x="209.4" y="43.5" transform="rotate(-90 209.4 43.5)">PB9</text>
<text x="211.9" y="43.5" transform="rotate(-90 211.9 43.5)">PB8</text>
<text x="214.4" y="46.9" transform="rotate(-90 214.4 46.9)">BOOT0</text>
<text x="217" y="43.5" transform="rotate(-90 217 43.5)">PB7</text>
<text x="219.5" y="43.5" transform="rotate(-90 219.5 43.5)">PB6</text>
<text x="222.1" y="43.5" transform="rotate(-90 222.1 43.5)">PB5</text>
<text x="224.6" y="43.5" transform="rotate(-90 224.6 43.5)">PB4</text>
<text x="227.1" y="43.5" transform="rotate(-90 227.1 43.5)">PB3</text>
<text x="229.7" y="43.6" transform="rotate(-90 229.7 43.6)">PD2</text>
<text x="232.2" y="44.9" transform="rotate(-90 232.2 44.9)">PC12</text>
<text x="234.8" y="44.9" transform="rotate(-90 234.8 44.9)">PC11</text>
<text x="237.3" y="44.9" transform="rotate(-90 237.3 44.9)">PC10</text>
<text x="239.8" y="44.8" transform="rotate(-90 239.8 44.8)">PA15</text>
<text x="242.4" y="44.8" transform="rotate(-90 242.4 44.8)">PA14</text>
<text x="129.3" y="51.6">2</text>
<text x="140.7" y="51.6">1</text>
<text x="186.3" y="50.3">1</text>
<text x="186.3" y="52.9">2</text>
<text x="189.9" y="51.6">VBAT</text>
<text x="249.3" y="51.6">VDD</text>
<text x="256.4" y="52.9">47</text>
<text x="256.4" y="50.3">48 +3.3V</text>
<text x="186.3" y="55.4">3</text>
<text x="186.3" y="58">4</text>
<text x="189.9" y="54.1">PC13</text>
<text x="189.9" y="56.7">PC14-OSC32_IN</text>
<text x="189.9" y="59.2">PC15-OSC32_OUT</text>
<text x="248.6" y="59.2">PA12</text>
<text x="248.6" y="56.7">PA13</text>
<text x="249.6" y="54.1">VSS</text>
<text x="256.4" y="58">45</text>
<text x="256.4" y="55.4">46</text>
<text x="186.3" y="60.5">5</text>
<text x="186.3" y="65.6">7</text>
<text x="189.9" y="61.8">PH0-OSC_IN</text>
<text x="189.9" y="64.3">PH1-OSC_OUT</text>
<text x="248.6" y="64.3">PA10</text>
<text x="248.6" y="61.8">PA11</text>
<text x="256.4" y="65.6">42</text>
<text x="256.4" y="63">43</text>
<text x="256.4" y="60.5">44</text>
<text x="277.9" y="65.3">USART1_TX</text>
<text x="277.9" y="62.8">USART1_RX</text>
<text x="186.3" y="68.1">8</text>
<text x="186.3" y="70.7">9</text>
<text x="189.9" y="66.8">NRST</text>
<text x="189.9" y="69.4">PC0</text>
<text x="189.9" y="71.9">PC1</text>
<text x="249.7" y="71.9">PC9</text>
<text x="249.8" y="69.4">PA8</text>
<text x="249.8" y="66.8">PA9</text>
<text x="256.4" y="70.7">40</text>
<text x="256.4" y="68.1">41</text>
<text x="185.1" y="75.7">11</text>
<text x="189.9" y="74.5">PC2</text>
<text x="189.9" y="77">PC3</text>
<text x="249.7" y="77">PC7</text>
<text x="249.7" y="74.5">PC8</text>
<text x="256.4" y="75.7">38</text>
<text x="256.4" y="73.2">39</text>
<text x="276.6" y="75.5">PC7 TIM8_CH2</text>
<text x="276.6" y="73">PC8 TIM3_CH3</text>
<text x="42.8" y="78.3">1</text>
<text x="42.8" y="80.8">2</text>
<text x="42.8" y="83.4">3</text>
<text x="45.1" y="79.5">A0</text>
<text x="45.1" y="82.1">A1</text>
<text x="53.8" y="79.5">VCC</text>
<text x="54.9" y="82.1">WP</text>
<text x="59.6" y="83.4">6</text>
<text x="59.6" y="80.8">7</text>
<text x="59.6" y="78.3">8</text>
<text x="185.1" y="78.3">12</text>
<text x="185.1" y="80.8">13</text>
<text x="185.1" y="83.4">14</text>
<text x="189.9" y="79.5">VSSA/VREF-</text>
<text x="189.9" y="82.1">VDDA/VREF+</text>
<text x="248.6" y="82.1">PB15</text>
<text x="249.7" y="79.5">PC6</text>
<text x="256.4" y="83.4">35</text>
<text x="256.4" y="80.8">36</text>
<text x="256.4" y="78.3">37</text>
<text x="276.6" y="83.1">SPI2_MISO</text>
<text x="276.6" y="78">PC6 TIM8_CH1</text>
<text x="42.8" y="85.9">4</text>
<text x="45.1" y="84.6">A2</text>
<text x="45.1" y="87.2">GND</text>
<text x="53.9" y="87.2">SDA</text>
<text x="54.1" y="84.6">SCL</text>
<text x="59.6" y="85.9">5</text>
<text x="156" y="88.2">USART2_TX</text>
<text x="185.1" y="85.9">15</text>
<text x="185.1" y="88.4">16</text>
<text x="189.9" y="84.6">PA0</text>
<text x="189.9" y="87.2">PA1</text>
<text x="189.9" y="89.7">PA2</text>
<text x="248.6" y="89.7">PB12</text>
<text x="248.6" y="87.2">PB13</text>
<text x="248.6" y="84.6">PB14</text>
<text x="256.4" y="88.4">33</text>
<text x="256.4" y="85.9">34</text>
<text x="202" y="101.1" transform="rotate(-90 202 101.1)">PA3</text>
<text x="204.5" y="101.1" transform="rotate(-90 204.5 101.1)">VSS</text>
<text x="207.1" y="101.1" transform="rotate(-90 207.1 101.1)">VDD</text>
<text x="209.6" y="101.1" transform="rotate(-90 209.6 101.1)">PA4</text>
<text x="212.1" y="101.1" transform="rotate(-90 212.1 101.1)">PA5</text>
<text x="214.7" y="101.1" transform="rotate(-90 214.7 101.1)">PA6</text>
<text x="217.2" y="101.1" transform="rotate(-90 217.2 101.1)">PA7</text>
<text x="219.8" y="101.1" transform="rotate(-90 219.8 101.1)">PC4</text>
<text x="222.3" y="101.1" transform="rotate(-90 222.3 101.1)">PC5</text>
<text x="224.8" y="101.1" transform="rotate(-90 224.8 101.1)">PB0</text>
<text x="227.4" y="101.1" transform="rotate(-90 227.4 101.1)">PB1</text>
<text x="229.9" y="101.1" transform="rotate(-90 229.9 101.1)">PB2</text>
<text x="232.5" y="101.1" transform="rotate(-90 232.5 101.1)">PB10</text>
<text x="235" y="101.1" transform="rotate(-90 235 101.1)">VCAP_1</text>
<text x="237.5" y="101.1" transform="rotate(-90 237.5 101.1)">VSS</text>
<text x="240.1" y="101.1" transform="rotate(-90 240.1 101.1)">VDD</text>
<text x="201" y="105.5" transform="rotate(-90 201 105.5)">17</text>
<text x="203.5" y="105.5" transform="rotate(-90 203.5 105.5)">18</text>
<text x="206.1" y="105.5" transform="rotate(-90 206.1 105.5)">19</text>
<text x="211.1" y="105.5" transform="rotate(-90 211.1 105.5)">21</text>
<text x="216.2" y="105.5" transform="rotate(-90 216.2 105.5)">23</text>
<text x="218.8" y="105.5" transform="rotate(-90 218.8 105.5)">24</text>
<text x="221.3" y="105.5" transform="rotate(-90 221.3 105.5)">25</text>
<text x="223.8" y="105.5" transform="rotate(-90 223.8 105.5)">26</text>
<text x="226.4" y="105.5" transform="rotate(-90 226.4 105.5)">27</text>
<text x="228.9" y="105.5" transform="rotate(-90 228.9 105.5)">28</text>
<text x="234" y="105.5" transform="rotate(-90 234 105.5)">30</text>
<text x="236.5" y="105.5" transform="rotate(-90 236.5 105.5)">31</text>
<text x="239.1" y="105.5" transform="rotate(-90 239.1 105.5)">32</text>
<text x="122.8" y="108.8">1</text>
<text x="125.1" y="110">1</text>
<text x="125.1" y="112.6">3</text>
<text x="127.1" y="112.6">4</text>
<text x="127.1" y="110">2</text>
<text x="129.4" y="113.8">6</text>
<text x="129.4" y="111.3">4</text>
<text x="129.4" y="108.8">2</text>
<text x="125.1" y="115.1">5</text>
<text x="127.1" y="115.1">6</text>
<text x="37.7" y="124">1</text>
<text x="40.1" y="125.3">VCC2</text>
<text x="50" y="125.3">VCC1</text>
<text x="57" y="124">8</text>
<text x="92.5" y="125.8">2</text>
<text x="98.8" y="125.8">1</text>
<text x="37.7" y="126.5">2</text>
<text x="37.7" y="129.1">3</text>
<text x="37.7" y="131.6">4</text>
<text x="40.1" y="127.8">X1</text>
<text x="40.1" y="130.3">X2</text>
<text x="50.1" y="127.8">SCLK</text>
<text x="53" y="130.3">I/O</text>
<text x="57" y="131.6">5 DS1302_RST</text>
<text x="57" y="129.1">6 DS1302_IO</text>
<text x="57" y="126.5">7 DS1302_SCLK</text>
<text x="201.2" y="128" transform="rotate(-90 201.2 128)">USART2_RX TJC_TXD</text>
<text x="255" y="131.4">PB4</text>
<text x="273.3" y="130.1">1</text>
<text x="281.2" y="130.1">2</text>
<text x="40.1" y="132.9">GND</text>
<text x="51.5" y="132.9">RST</text>
<text x="147" y="134.2">1</text>
<text x="147" y="136.7">2</text>
<text x="149.3" y="135.4">RO</text>
<text x="149.3" y="138">RE#</text>
<text x="155.4" y="135.4">VCC</text>
<text x="158.6" y="138">B</text>
<text x="161.2" y="136.7">7</text>
<text x="161.2" y="134.2">8</text>
<text x="187.4" y="137.2">2</text>
<text x="255" y="136.5">PA13</text>
<text x="255" y="133.9">PA15</text>
<text x="273.3" y="132.6">3</text>
<text x="273.3" y="135.2">5</text>
<text x="273.3" y="137.7">7</text>
<text x="281.2" y="132.6">4</text>
<text x="281.2" y="135.2">6</text>
<text x="281.2" y="137.7">8</text>
<text x="147" y="139.2">3</text>
<text x="147" y="141.8">4</text>
<text x="149.3" y="140.5">DE</text>
<text x="149.3" y="143">DI</text>
<text x="155.1" y="143">GND</text>
<text x="158.6" y="140.5">A</text>
<text x="161.2" y="141.8">5</text>
<text x="161.2" y="139.2">6</text>
<text x="185.1" y="141">1</text>
<text x="185.1" y="138.5">2</text>
<text x="187.4" y="139.7">1</text>
<text x="217.7" y="140.7" transform="rotate(-90 217.7 140.7)">PA7 TIM8_CH1N</text>
<text x="224.1" y="140.7" transform="rotate(-90 224.1 140.7)">PB0 TIM8_CH2N TIM8_CH2N</text>
<text x="255" y="139">PA14</text>
<text x="273.3" y="140.2">9</text>
<text x="273.3" y="142.8">11</text>
<text x="280" y="140.2">10</text>
<text x="280" y="142.8">12</text>
<text x="255" y="144.1">PB3</text>
<text x="273.3" y="145.3">13</text>
<text x="273.3" y="147.9">15</text>
<text x="280" y="145.3">14</text>
<text x="280" y="147.9">16</text>
<text x="273.3" y="150.4">17</text>
<text x="273.3" y="152.9">19</text>
<text x="280" y="150.4">18</text>
<text x="280" y="152.9">20</text>
<text x="92.4" y="176.1">1</text>
<text x="92.4" y="178.6">2</text>
<text x="94.7" y="177.3">1</text>
<text x="94.7" y="179.9">2</text>
<text x="92.4" y="181.1">3</text>
<text x="92.4" y="183.7">4</text>
<text x="94.7" y="182.4">3</text>
<text x="94.7" y="185">4</text>
</g>
<g font-size="2.2" fill="#000080">
<text x="128" y="8.2">X1</text>
<text x="153.4" y="8.2">C11</text>
<text x="105.2" y="13.3">C12</text>
<text x="100.1" y="23.3">GND</text>
<text x="150.9" y="23.3">GND</text>
<text x="11.2" y="26">USB1</text>
<text x="34.1" y="29.6">GND</text>
<text x="53.1" y="27.2">U5</text>
<text x="67.9" y="27.1">+3.3V</text>
<text x="130.6" y="27.2">R27</text>
<text x="89.5" y="34.7">+3.3V</text>
<text x="33.3" y="39.8">+5V</text>
<text x="140.3" y="38.5">+3.3V</text>
<text x="40.4" y="47.6">U24</text>
<text x="96.3" y="42.5">C9</text>
<text x="145.8" y="46.3">R35</text>
<text x="41.7" y="49.9">GND</text>
<text x="130.6" y="48.8">SW2</text>
<text x="90" y="55">GND</text>
<text x="147.1" y="56.4">C30</text>
<text x="32.8" y="60.1">GND</text>
<text x="153.4" y="65.3">LED2</text>
<text x="140.8" y="69">GND</text>
<text x="164.8" y="69.1">R52</text>
<text x="8.2" y="76.6">+3.3V</text>
<text x="44.2" y="74.2">U3</text>
<text x="80.6" y="75.3">+3.3V</text>
<text x="149.7" y="77.9">GND</text>
<text x="13.7" y="78">R6</text>
<text x="87.4" y="83.1">C10</text>
<text x="126.7" y="79.3">L4</text>
<text x="13.7" y="86.9">R7</text>
<text x="124.2" y="89.5">L5</text>
<text x="142" y="85.7">C54 C46</text>
<text x="39.2" y="93.1">GND</text>
<text x="81.1" y="95.7">GND</text>
<text x="120.4" y="98.2">GND</text>
<text x="140" y="98.2">GNDA</text>
<text x="124.2" y="106">H1</text>
<text x="160.6" y="118.7">+3.3V</text>
<text x="282.5" y="116">+3.3V</text>
<text x="10.8" y="121.1">+3.3V</text>
<text x="22.6" y="123.8">X2</text>
<text x="39.1" y="121.2">U10</text>
<text x="81" y="125">R3</text>
<text x="85.7" y="123.6">+3.3V</text>
<text x="95" y="121.2">B1</text>
<text x="156" y="121.2">C60</text>
<text x="272.8" y="125">P1</text>
<text x="17.5" y="128.8">C8</text>
<text x="81" y="127.6">R4</text>
<text x="81" y="130.1">R5</text>
<text x="148.3" y="131.4">U28</text>
<text x="182.6" y="128.8">R58</text>
<text x="238.5" y="126.3">C45</text>
<text x="98.9" y="133.8">GND</text>
<text x="186.4" y="133.9">CN13</text>
<text x="232.2" y="137.6">GND</text>
<text x="11.2" y="141.4">GND</text>
<text x="34.1" y="138.8">GND</text>
<text x="169.9" y="144.1">R59</text>
<text x="283" y="159.2">GND</text>
<text x="26" y="173.1">+3.3V</text>
<text x="77.7" y="173.1">+5V</text>
<text x="93.7" y="173.3">CN3</text>
<text x="25.1" y="180.9">C40</text>
<text x="32.8" y="180.9">C41 C42 C43</text>
<text x="77.3" y="190.9">GND</text>
<text x="26.5" y="193.5">GND</text>
</g>
<g font-size="2.2" fill="#00f">
<text x="144.5" y="10.7">OSC_IN</text>
<text x="114" y="15.8">OSC_OUT</text>
<text x="153.4" y="15.8">20pF</text>
<text x="105.2" y="20.9">20pF</text>
<text x="128" y="20.9">25MHz</text>
<text x="120.4" y="28.5">OSC_OUT</text>
<text x="140.7" y="28.5">OSC_IN</text>
<text x="77.2" y="32.3">USB_RXD</text>
<text x="77.2" y="34.9">USB_TXD</text>
<text x="130.6" y="32.3">1M</text>
<text x="203.8" y="30.2" transform="rotate(-90 203.8 30.2)">+3.3V</text>
<text x="206.3" y="30.2" transform="rotate(-90 206.3 30.2)">GND</text>
<text x="216.5" y="30.2" transform="rotate(-90 216.5 30.2)">AT24_SDA</text>
<text x="219" y="30.2" transform="rotate(-90 219 30.2)">AT24_SCL</text>
<text x="221.5" y="30.2" transform="rotate(-90 221.5 30.2)">SP3485_RS</text>
<text x="224.1" y="30.2" transform="rotate(-90 224.1 30.2)">NTRST</text>
<text x="226.6" y="30.2" transform="rotate(-90 226.6 30.2)">TDO</text>
<text x="229.2" y="30.2" transform="rotate(-90 229.2 30.2)">WK_SPI_SCS</text>
<text x="231.7" y="30.2" transform="rotate(-90 231.7 30.2)">WK_SPI_OI</text>
<text x="234.2" y="30.2" transform="rotate(-90 234.2 30.2)">WK_SPI_IO</text>
<text x="236.8" y="30.2" transform="rotate(-90 236.8 30.2)">WK_SPI_SCL SPI3_SCK</text>
<text x="239.3" y="30.2" transform="rotate(-90 239.3 30.2)">TDI</text>
<text x="241.9" y="30.2" transform="rotate(-90 241.9 30.2)">TCK</text>
<text x="11.2" y="43.7">UX-144S-ACP5</text>
<text x="53.1" y="42.5">CH340N</text>
<text x="96.3" y="45">100nF</text>
<text x="40.4" y="50.1">100uF</text>
<text x="130.6" y="53.9">TS-1088-AR02016</text>
<text x="145.8" y="48.8">10k</text>
<text x="152.1" y="51.4">NRST</text>
<text x="262.6" y="52.6">GND</text>
<text x="147.1" y="59">100nF</text>
<text x="262.6" y="55.2">TMS</text>
<text x="262.6" y="57.7">IN0</text>
<text x="176.3" y="60.3">OSC_IN</text>
<text x="176.3" y="62.8">OSC_OUT6</text>
<text x="176.3" y="65.3">NRST</text>
<text x="262.6" y="62.8">USART1_RX</text>
<text x="262.6" y="65.3">USART1_TX</text>
<text x="262.6" y="60.3">IN1</text>
<text x="262.6" y="70.4">TIM3_DIR</text>
<text x="262.6" y="67.9">IN2</text>
<text x="153.4" y="74.2">XL-1608SURC-06</text>
<text x="164.8" y="74.2">2.2k</text>
<text x="172.5" y="75.5">TIM2_DIR</text>
<text x="172.5" y="73">CH374_INT 10</text>
<text x="262.6" y="75.5">TIM8_CH2</text>
<text x="262.6" y="73">TIM3_CH3</text>
<text x="13.7" y="83.1">2.2k</text>
<text x="23.9" y="79.3">AT24_SCL</text>
<text x="65.8" y="83.1">AT24_SCL</text>
<text x="117.9" y="80.6">+3.3V</text>
<text x="126.7" y="83.1">100uH</text>
<text x="172.5" y="83.1">TIM2_CH1</text>
<text x="176.3" y="78">GNDA</text>
<text x="262.6" y="80.6">CH374_SDO SPI2_MOSI</text>
<text x="262.6" y="83.1">CH374_SDI</text>
<text x="262.6" y="78">TIM8_CH1</text>
<text x="23.9" y="88.2">AT24_SDA</text>
<text x="65.8" y="85.7">AT24_SDA</text>
<text x="87.4" y="85.7">100nF</text>
<text x="142" y="88.2">100nF</text>
<text x="147.1" y="88.2">100nF</text>
<text x="171.2" y="88.2">TJC_RXD</text>
<text x="172.5" y="85.7">TIM2_CH2</text>
<text x="262.6" y="85.7">CH374_SCK SPI2_SCK</text>
<text x="262.6" y="88.2">CH374_SCS SPI2_NSS</text>
<text x="13.7" y="92">2.2k</text>
<text x="44.2" y="90.7">AT24C256C-SSHL-T</text>
<text x="124.2" y="93.3">100uH</text>
<text x="178.8" y="104.7">STM32F412RET6</text>
<text x="109" y="113.6">RS485_RXD 5</text>
<text x="109" y="108.5">USB_RXD</text>
<text x="109" y="111.1">USART1_TX 3</text>
<text x="134.4" y="108.5">USB_TXD</text>
<text x="134.4" y="113.6">RS485_TXD</text>
<text x="134.4" y="111.1">USART1_RX</text>
<text x="124.2" y="118.7">PZ254V-12-6P</text>
<text x="203.8" y="114" transform="rotate(-90 203.8 114)">GND</text>
<text x="206.3" y="114" transform="rotate(-90 206.3 114)">+3.3V</text>
<text x="208.8" y="114" transform="rotate(-90 208.8 114)">IO_DIR 20</text>
<text x="211.4" y="114" transform="rotate(-90 211.4 114)">IO_IN</text>
<text x="213.9" y="114" transform="rotate(-90 213.9 114)">IO_OUT22</text>
<text x="236.8" y="114" transform="rotate(-90 236.8 114)">GND</text>
<text x="239.3" y="114" transform="rotate(-90 239.3 114)">+3.3V</text>
<text x="216.5" y="121.7" transform="rotate(-90 216.5 121.7)">TIM8_CH1N</text>
<text x="219" y="121.7" transform="rotate(-90 219 121.7)">WK_/RESET</text>
<text x="221.5" y="121.7" transform="rotate(-90 221.5 121.7)">WK_/INT</text>
<text x="226.6" y="121.7" transform="rotate(-90 226.6 121.7)">DS1302_RST</text>
<text x="229.2" y="121.7" transform="rotate(-90 229.2 121.7)">DS1302_IO</text>
<text x="231.7" y="121.7" transform="rotate(-90 231.7 121.7)">DS1302_SCLK 29</text>
<text x="17.5" y="131.4">100nF</text>
<text x="22.6" y="130.1">32.768kHz</text>
<text x="81" y="130.1">4.7k</text>
<text x="95" y="127.6">BS-02-A1AJ010</text>
<text x="153" y="132" transform="rotate(-90 153 132)">GND</text>
<text x="156" y="128.8">100nF</text>
<text x="182.6" y="131.4">4.7k</text>
<text x="238.5" y="128.8">2.2uF</text>
<text x="262.6" y="131.4">NTRST</text>
<text x="39.1" y="136.5">DS1302ZM/TR</text>
<text x="81" y="132.6">4.7k</text>
<text x="81" y="135.2">4.7k</text>
<text x="117.9" y="133.9">RS485_TXD</text>
<text x="262.6" y="133.9">TDI</text>
<text x="262.6" y="136.5">TMS</text>
<text x="117.9" y="139">SP3485_RS</text>
<text x="117.9" y="141.5">RS485_RXD</text>
<text x="262.6" y="139">TCK</text>
<text x="148.3" y="146.6">SP3485EN-L/TR</text>
<text x="169.9" y="149.2">4.7k</text>
<text x="186.4" y="144.1">B2B-XH-A(LF)(SN)</text>
<text x="262.6" y="144.1">TDO</text>
<text x="262.6" y="146.6">NRST</text>
<text x="166.4" y="151.7">GND</text>
<text x="272.8" y="158">2.54-2*10P简牛</text>
<text x="79.8" y="178.4">TJC_TXD</text>
<text x="25.1" y="183.4">100nF 100nF</text>
<text x="37.8" y="183.4">100nF</text>
<text x="42.9" y="183.4">100nF</text>
<text x="79.8" y="180.9">TJC_RXD</text>
<text x="93.7" y="188.5">XH-4A</text>
</g>
<text font-size="1.5" fill="#000080" x="189" y="32.5">U7</text>
</svg>
